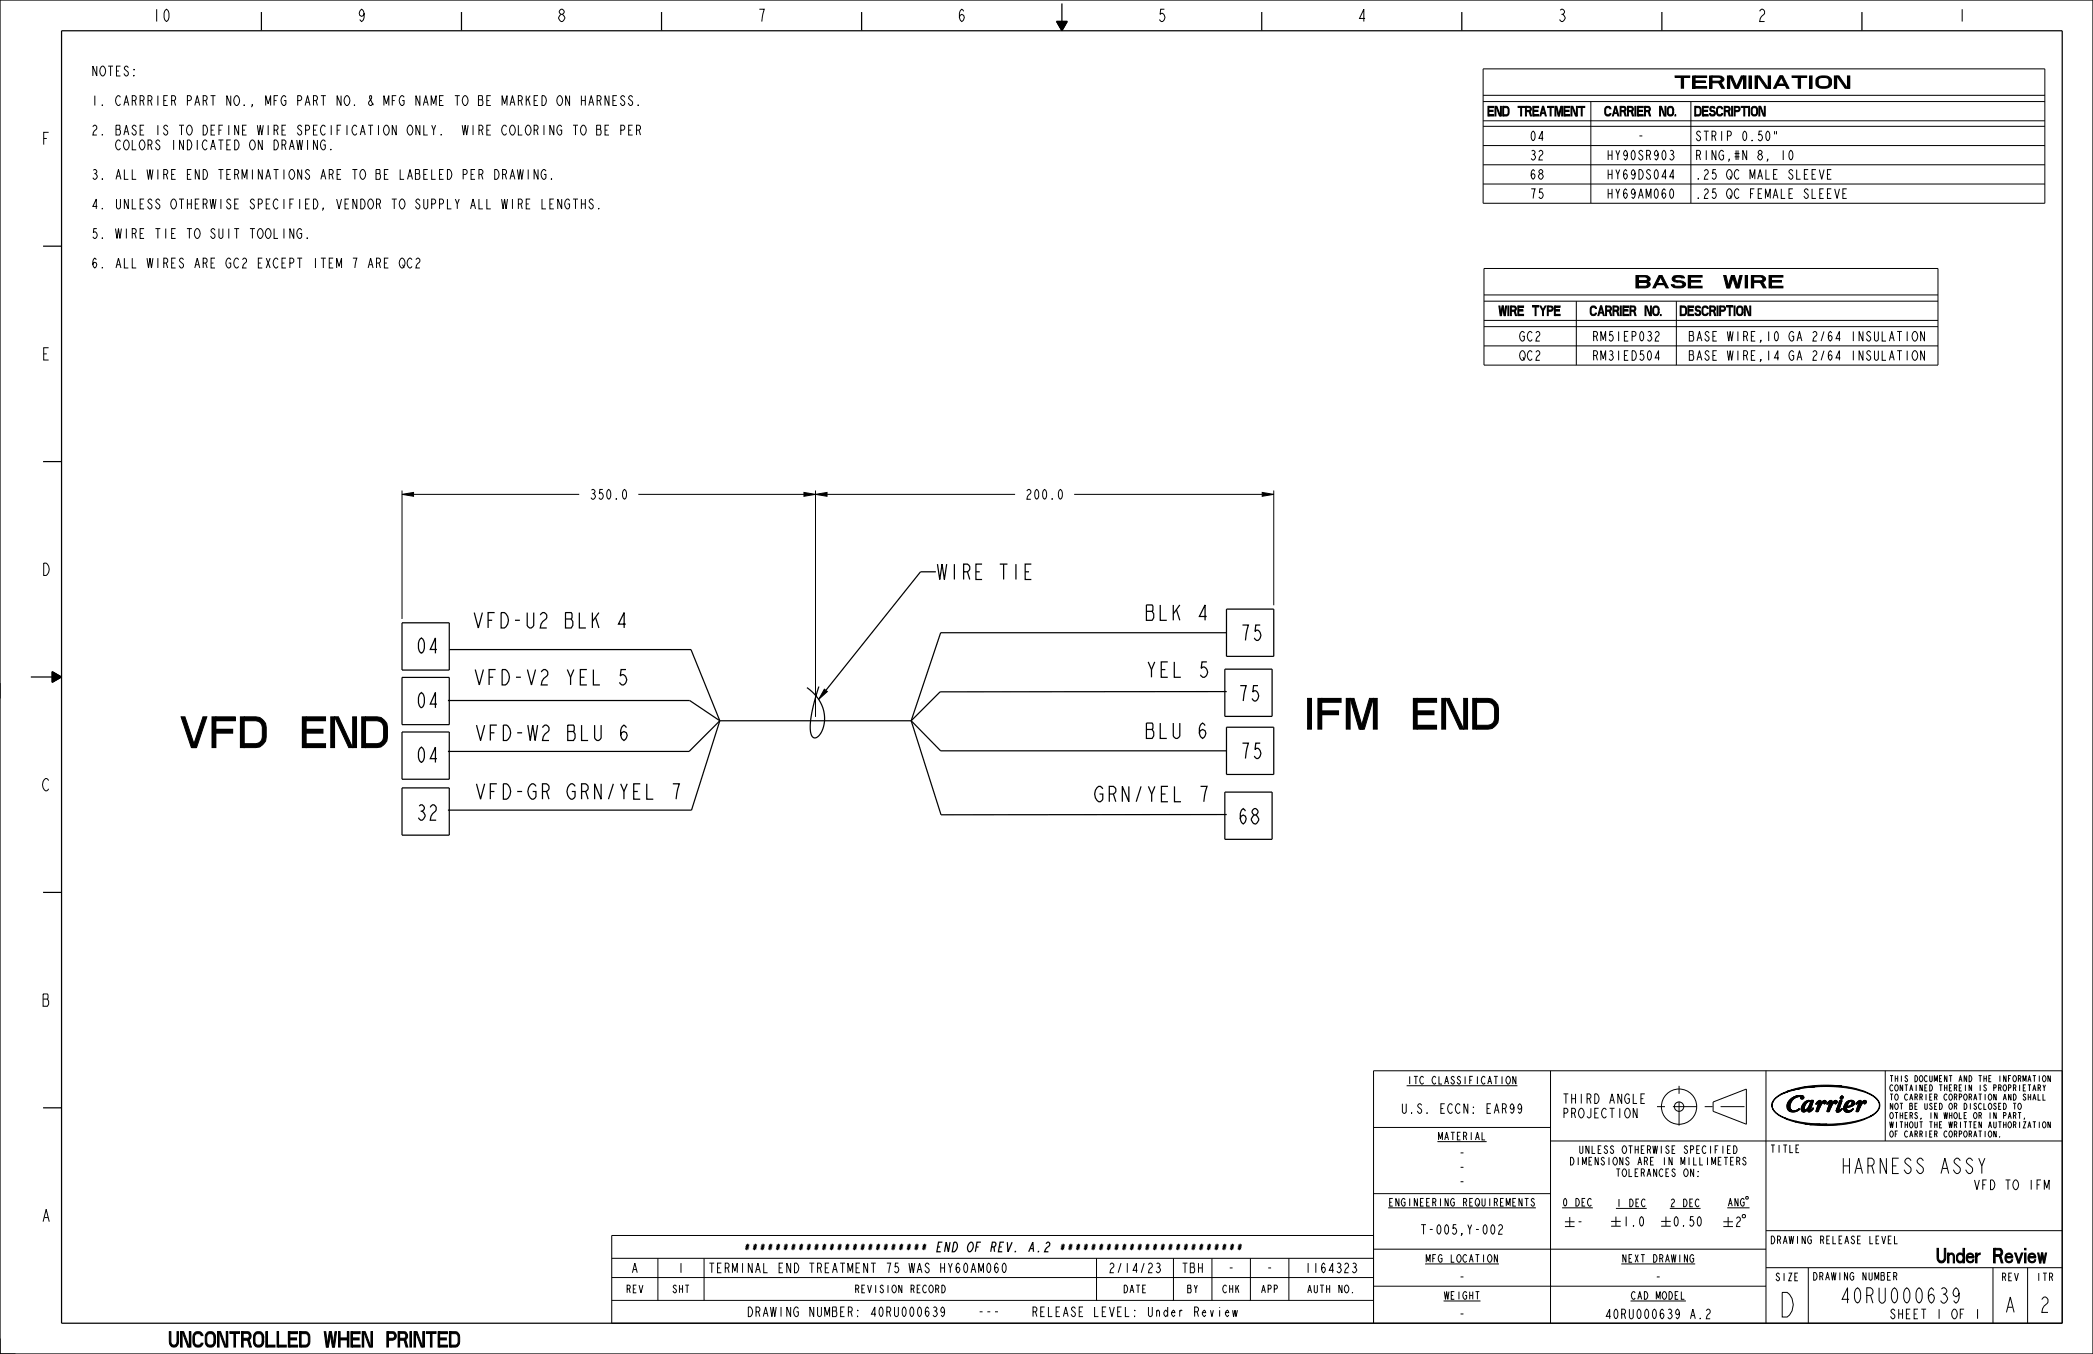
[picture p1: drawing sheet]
<svg xmlns="http://www.w3.org/2000/svg" width="864mm" height="559mm" viewBox="0 0 864 559" stroke-linecap="round" stroke-linejoin="round" font-family="sans-serif">
<path d="M683.7 456.7h37.8M692.8 448.1v17.4" fill="none" stroke="#000" stroke-width=".41" stroke-dasharray="3.3 3.3 9.8 3.3" stroke-linecap="butt"/>
<g fill="none" stroke="#000" stroke-width=".41">
<path d="M612 28.4h231.7v55.5h-231.7zM612 39.3h231.7M612 41.9h231.7M612 49.9h231.7M612 52.1h231.7M656.4 41.9v42M697.7 41.9v42M612 60.1h231.7M612 68h231.7M612 75.9h231.7M612.3 110.8h187.3v39.9h-187.3zM612.3 121.7h187.3"/>
<path d="M612.3 124.3h187.3M612.3 132.2h187.3M612.3 134.8h187.3M650.4 124.3v26.4M691.7 124.3v26.4M612.3 142.8h187.3M165.9 204l4.7-.8v1.6zM165.9 202.4v53M170.6 204h68.4M263.4 204h68.3M331.7 203.2l4.8 .8-4.8 .8zM336.5 204l4.7-.8v1.6z"/>
<path d="M336.5 202.4v93.5M341.2 204h77.6M443.2 204h77.6M520.8 203.2l4.8 .8-4.8 .8zM525.6 202.4v47.4M639.8 441.9v104.2M706.8 454.8l13.8-5.3v14.5l-13.8-5.4zM728.7 441.9v104.2M731.2 456.2l.3 1.7-.4-1.3zM731.5 457.4l.2 .4a8.8 8.8 0 0 0 4.7 3.5l1.2 .8a11.4 11.4 0 0 1-6.1-4.2zM731.7 454.5l-.6 2.1v-1.3zM732.8 452.9l2.1-1.4 2.8-.9-2.7 1.1a8.3 8.3 0 0 0-3.9 3.6z"/>
<path d="M734.9 451.5l2.7-1.2 5.2-1zM737.5 457.5l1.2-.1 .2 .4-1.2 .1zM737.6 450.3l5.1-1.4 6.2-.4-4.1 .5zM737.7 457.9h1.3zM737.8 458h1.3zM737.8 458.1h1.4zM737.9 454.7l1.4-.2-.7 1.5 .1 1.4-1.2 .1-.1-1.5zM737.9 458.2h1.4zM738 458.3h1.6zM738.1 458.4h1.8zM738.2 458.5h3.3l-1.8 .4zM738.6 453.9a2.41 2.41 0 0 1 2.2-.9l-.8 .6a2.35 2.35 0 0 1-2.1 1.1z"/>
<path d="M738.6 453.9l1.4-1.1 1.7-.6 1.8-.1 .8 .6-.1 .6-.6 .3-.6-.3v-.7l-1.6 .1-1.2 .7-.9 1.1-.7 2 .5 1.5 1.3 .4 2-.8 .1 .1-2 1.2-1.9-.2-1.1-1.2v-1.9zM739.4 453.2l.7-.4 1.4-.1zM740.1 452.8l2.2-.3zM740.2 458.4l2.3-.7-1 .8zM740.4 452.6l3.7-.1zM740.7 452.5l3.3-.1zM741.1 452.4l2.8-.1zM741.4 452.3l2.3-.1zM741.8 452.2h1.7zM742 457.8l.4-.2zM742.1 452.1h1.2zM742.3 452.5h1.8l.2 .3-1.3 .1v-.3z"/>
<path d="M742.7 448.9l2-.4 15.3-.3zM743 452.9l1.3-.1v.2l-.8 .6-.5-.3zM743.2 457.8l1.2-.2 .1 .3zM743.2 457.5l1.2-.1v.2l-1.2 .2zM743.3 458h1.3zM743.3 457.3l1.1-.2-1.2 .4zM743.3 458.1l2.3 .1-.3 .3h-1.8zM743.3 457l1.2-.1-.1 .2-1.1 .2zM743.5 458.5h1.7a1.09 1.09 0 0 1-1.7 0zM744.4 455.1l1.6-.4zM744.4 455.1l1.3-.2-1.2 2-1.2 .1zM744.4 455.1l1.5-.9 1.3 .3 .2-.4h.8l-1.2 4 1.1-.8-.2 .7-1.3 .9-.6-.2v-.9l-1.3 1.1-1-.1-.4-.8v-.9z"/>
<path d="M744.7 448.5l7.5-.6 7.8 .3zM744.7 454.9l1.6-.4zM744.9 458.1l.7-.4 .4 .1-.4 .4zM745 454.7l1.2-.6 1 .4zM745.6 455l.9-.5 .5 .4-1 2.3-1.3 .9-.3-1zM745.9 458.2l1.7 .1-1.1 .6-.5-.2zM746 458.1l1-.1zM746.5 456.2l1.4-.7-.9 2.5-1 .1v-.3l-.4-.1zM746.8 454.6l.6-.5 .9 .1-.2 .6-1.2 .7zM746.9 455.5l1.2-.7-.2 .7-1.4 .7zM747.1 458.2l1-.5-.5 .6zM747.9 457.4h.3z"/>
<path d="M747.9 457.4h.3l-.1 .3-.5 .1zM748.1 457.3h.1M749.2 455.5l.7-.3-.5 .5zM749.5 455.1l.6-.1-.9 .5zM749.6 457.5l1.5-.8-.9 2h-.9zM749.7 455l.5-.1zM749.9 454.7l.8-.5 .6 .1-.3 1.8 1.5-1.9h.7l.2 .6-.5 .7-.7-.5-2 3.7-.5 .1-.4-.2 1.1-3.7-1 .8-.2-.1zM749.9 454.7l.6-.4 .7-.1 .2 .4zM749.9 454.7l1.5-.1-.1 .4-1.1 .8 .2-.9-.7 .1zM750.2 455.8l.8 .3 .6-1 .6-.1-1.1 1.7-1.5 .8zM750.2 455.8l1.1-.8-.3 1.1zM750.5 454.3l.7-.1z"/>
<path d="M750.6 454.2h.5zM751.8 455l1.6-.2zM751.9 454.8h1.5zM752 454.6l1.4 .1zM752.1 454.5l1.3-.1zM752.1 454.5l1.3 .1zM752.2 454.4h1.1zM752.3 454.9h1.1l-.5 .6-.4-.1zM752.3 454.3h.9zM752.6 454.2h.5zM752.7 455.5h.2zM752.8 448.4a33 33 0 0 1 20.1 3.8 4.2 4.2 0 0 1 2.3 5.7 6.2 6.2 0 0 1-3.5 2.8 5 5 0 0 0 3.7-4.9 6.7 6.7 0 0 0-5.1-4.7 52.2 52.2 0 0 0-17.5-2.7z"/>
<path d="M753.8 455.5l.6-.3-.4 .5zM754.1 455.1l.5-.1-.8 .5zM754.2 457.5l1.4-.8-.8 2h-1zM754.2 455l.6-.1zM754.4 454.7l.9-.5 .5 .1-.2 1.8 1.5-1.9h.6l.3 .6-.6 .7-.7-.5-1.9 3.7-.6 .1-.4-.2 1.1-3.7-.9 .8-.2-.1zM754.5 454.7l.5-.4 .8-.1 .1 .4zM754.5 454.7l1.4-.1v.4l-1.2 .8 .2-.9-.7 .1zM754.7 455.8l.9 .3 .6-1 .6-.1-1.2 1.7-1.4 .8zM754.7 455.8l1.2-.8-.3 1.1zM755 454.3l.8-.1zM755.2 454.2h.5zM756.3 455l1.7-.2z"/>
<path d="M756.4 454.8h1.6zM756.6 454.6l1.4 .1zM756.7 454.5l1.2-.1zM756.7 454.5l1.3 .1zM756.8 454.4h1.1zM756.8 454.9h1.2l-.5 .6-.4-.1zM756.9 454.3h.9zM757.1 454.2h.5zM757.2 455.5h.3zM757.7 458.4l1.9-.1-1.4 .8-.4-.2zM757.7 458.3h1.2zM757.7 458.2h1.1z"/>
<path d="M757.7 458.1h1.1zM757.7 458.1l1.1-.1zM759 458.3l1.1-.7-.5 .7zM759 454.3l.8-.1zM759 454.3h1l-2.2 3.6zM759 454.3l1 .1-1.2 3.9 1.3-.6-1 1-1.1 .4-.3-1zM759.3 453h1.2l-.6 .7-.5-.2zM759.5 452.7h1v.3h-1.2zM759.5 452.7h1zM759.6 452.6l.6-.2 .3 .2zM759.6 452.5l.5-.1 .4 .3-.1 .6-.5 .4-.6-.4zM759.8 452.4h.4z"/>
<path d="M759.8 457.6h.3zM759.8 457.6h.2zM760 457.5h.1M759.9 452.4h.2zM760 454.3l-1.2 3.7-1.1 .1zM760.8 457.5l1.1-.2v.2zM760.8 457.3l1.2-.2zM760.8 457.6l1.1 .1zM760.8 457.1l2-.2zM760.8 457.8h1.2zM760.8 458h1.3zM760.8 456.8l2.9-.1-2.9 .4z"/>
<path d="M760.9 458.1h1.3l-1.2 .3zM760.9 456.5h1.8l1.2-.6 1.2-.1-1.4 .9-2.9 .1zM760.9 456.5l1.3-.2-.1 .3zM761 458.4l1.2-.3 .3 .3zM761 456.2l1.3-.3-.1 .4-1.3 .2zM761.1 458.6l2.9-.2zM761.1 458.6l2.9-.2a1.95 1.95 0 0 1-2.9 .2zM761.2 455.8l1.3-.2-.2 .3-1.3 .3zM761.4 455.5l1.3-.3-.2 .4-1.3 .2zM761.7 455.1l.3-.3 1.1-.1zM761.7 455.1l1.2-.3-.2 .4-1.3 .3zM761.8 455l1.9-.9 .9 .2 .6 .5v.8l-.6 .7-2.6 .8v.8l.6 .5 .8-.1 1.3-.7-1.4 1.3-1.5 .1-.9-.9v-1.6z"/>
<path d="M762 454.8l1.3-.3zM762.2 454.7l1.4-.2zM762.3 454.5l2-.3 .7 .3 .3 .8h-1.1l-.1-.5-.3-.3zM763 454.8l.8-.3 .4 .7-.4 .8-.9 .5a.48 .48 0 0 1-.8-.1 .48 .48 0 0 1 .3-.7zM763.1 454.2h1.2zM763.1 458.4l1.5-.6-.6 .6zM764.1 455.7l1.1-.1-1.3 .3zM764.1 455.6l1.1-.1zM764.1 457.9l.6-.2zM764.2 455.3h1.1l-1.2 .3zM764.3 457.7h.4zM764.6 457.6h.1"/>
<path d="M765.8 455.5l.7-.3-.5 .5zM766.1 455.1l.5-.1-.8 .5zM766.2 457.5l1.5-.8-.9 2h-.9zM766.3 455l.5-.1zM766.5 454.7l.8-.5 .6 .1-.3 1.8 1.5-1.9h.7l.2 .6-.5 .7-.7-.5-2 3.7-.6 .1-.3-.2 1.1-3.7-1 .8-.2-.1zM766.5 454.7l.5-.4 .8-.1 .2 .4zM766.5 454.7l1.5-.1-.1 .4-1.2 .8 .3-.9-.7 .1zM766.7 455.8l.9 .3 .6-1 .6-.1-1.1 1.7-1.5 .8zM766.7 455.8l1.2-.8-.3 1.1zM767 454.3l.8-.1zM767.2 454.2h.5zM768.3 455l1.7-.2z"/>
<path d="M768.5 454.8h1.5zM768.6 454.6l1.4 .1zM768.7 454.5l1.2-.1zM768.7 454.5l1.3 .1zM768.8 454.4h1.1zM768.9 454.9h1.1l-.5 .6-.4-.1zM768.9 454.3h.9zM769.1 454.2h.6zM769.3 455.5h.2zM777.9 441.9v29M566.7 465.3h73.1M639.8 470.9h211.1"/>
<path d="M736.4 461.3l4.6 1.4-.1 .4-3.3-1zM741 462.7l5.8 .9-2.1 .3-3.8-.8zM744.7 463.9l2.1-.3 4.3 .3-4.4 .2zM746.7 464.1l7.8-.1a43.9 43.9 0 0 0 18.4-3.8 40.5 40.5 0 0 1-19.6 4.3zM746.7 464.1l7.2-.1zM566.7 492.6h73.1M252.4 519.3h314.3M271.5 519.3v17.4M290.5 519.3v17.4M452.4 519.3v17.4M484.2 519.3v17.4M500.1 519.3v17.4"/>
<path d="M515.9 519.3v17.4M531.8 519.3v17.4M566.7 509.9h-314.3v36.2h598.5v-104.2h-284.2v104.2M566.7 515.5h162M728.7 507.9h122.2M252.4 536.7h314.3M252.4 527.2h314.3M566.7 530.8h162M728.7 523.2h122.2M746.1 523.2v22.9M822.3 523.2v22.9M836.6 523.2v22.9"/>
<circle cx="692.8" cy="456.7" r="7.3"/>
<circle cx="692.8" cy="456.7" r="1.94"/>
</g>
<g fill="none" stroke="#000" stroke-width=".51">
<path d="M0 0h863.6v558.8h-863.6zM25.4 12.7h825.5v533.4h-825.5zM107.9 5v7.6M190.4 5v7.6M273 5v7.6M355.5 5v7.6M435.9 8.8h4.5l-2.2 3.9zM436 8.9h4.3l-2.1 3.6zM436.2 9h3.9l-1.9 3.4M436.3 9h3.7l-1.8 3.2zM436.6 9.2l1.6 2.7 1.5-2.7M436.7 9.3h2.9l-1.4 2.4"/>
<path d="M436.9 9.4h2.5l-1.2 2.2zM437.2 9.5l1 1.7 .9-1.7M437.3 9.6h1.7l-.8 1.5zM437.4 9.7h1.5l-.7 1.2M437.6 9.8h1.1l-.5 1zM437.9 9.9l.3 .5 .2-.5M438 10h.3l-.1 .3M438.2 1.4v11.3M438.6 9.9h-.9l.5 .7M439.3 9.5h-2.3l1.2 1.9M439.8 9.1h-3.3l1.7 3M520.6 5v7.6"/>
<path d="M603.2 5v7.6M685.7 5v7.6M768.3 5v7.6M17.8 101.6h7.6M17.8 190.5h7.6M165.9 257h19.5v19.5h-19.5zM12.7 279.4h12.7M21.5 277.1l3.9 2.3-3.9 2.2zM21.7 277.4l3.4 2-3.4 2zM21.7 277.6v3.6l3.2-1.8M21.8 277.7l3 1.7-3 1.7zM21.9 277.8l2.7 1.6"/>
<path d="M22 278l2.4 1.4-2.4 1.4zM22.1 278.1v2.6l2.2-1.3M22.1 278.3l2 1.1-2 1.1zM22.2 278.4l1.7 1-1.7 1zM22.3 278.6l1.5 .8-1.5 .8M22.4 278.7l1.2 .7-1.2 .7zM22.5 278.8v1.2l1-.6M22.6 279l.7 .4-.7 .4zM22.6 279.1l.5 .3-.5 .3M22.7 279.3l.3 .1-.3 .1zM25.2 279.4l-3.6-2.1v4.2M165.9 279.6h19.5v19.5h-19.5z"/>
<path d="M185.5 268.1h99.6l11.9 29.4M388.1 261.1l-12.1 36.4M184.8 289.1h99.8l12.4 8.4M297 297.5l-11.7 36.8h-100.5M297 297.5l-12.7 12.6h-99.5M337.9 283.3a47.1 47.1 0 0 0-3.5 18.7 2.01 2.01 0 0 0 2.4 2.4 10.1 10.1 0 0 0 3.1-11 16.6 16.6 0 0 0-6.9-9.6M376 297.5l12.3 38.8 117.9-.1M376 297.5l12.1 12.4M376 297.5h-79M165.9 302.1h19.5v19.5h-19.5zM165.9 325.2h19.5v19.5h-19.5zM505.4 326.9h19.5v19.5h-19.5z"/>
<path d="M17.8 368.3h7.6M17.8 457.2h7.6"/>
</g>
<g fill="#000">
<path d="M165.9 204l4.7-.8v1.6zM336.5 204l4.7-.8v1.6zM331.7 203.2l4.8 .8-4.8 .8zM520.8 203.2l4.8 .8-4.8 .8zM731.2 456.2l.3 1.7-.4-1.3zM731.7 454.5l-.6 2.1v-1.3zM731.5 457.4l.2 .4a8.8 8.8 0 0 0 4.7 3.5l1.2 .8a11.4 11.4 0 0 1-6.1-4.2zM732.8 452.9l2.1-1.4 2.8-.9-2.7 1.1a8.3 8.3 0 0 0-3.9 3.6zM737.5 457.5l1.2-.1 .2 .4-1.2 .1zM737.7 457.9h1.3zM737.8 458h1.3zM737.8 458.1h1.4z"/>
<path d="M737.9 454.7l1.4-.2-.7 1.5 .1 1.4-1.2 .1-.1-1.5zM737.9 458.2h1.4zM738 458.3h1.6zM738.1 458.4h1.8zM738.2 458.5h3.3l-1.8 .4zM738.6 453.9a2.41 2.41 0 0 1 2.2-.9l-.8 .6a2.35 2.35 0 0 1-2.1 1.1zM734.9 451.5l2.7-1.2 5.2-1zM739.4 453.2l.7-.4 1.4-.1zM740.1 452.8l2.2-.3zM742 457.8l.4-.2zM740.2 458.4l2.3-.7-1 .8zM742.3 452.5h1.8l.2 .3-1.3 .1v-.3z"/>
<path d="M742.1 452.1h1.2zM741.8 452.2h1.7zM741.4 452.3l2.3-.1zM741.1 452.4l2.8-.1zM740.7 452.5l3.3-.1zM740.4 452.6l3.7-.1zM743 452.9l1.3-.1v.2l-.8 .6-.5-.3zM743.2 457.5l1.2-.1v.2l-1.2 .2zM743.3 457.3l1.1-.2-1.2 .4zM743.2 457.8l1.2-.2 .1 .3zM743.3 457l1.2-.1-.1 .2-1.1 .2zM743.3 458h1.3z"/>
<path d="M743.3 458.1l2.3 .1-.3 .3h-1.8zM743.5 458.5h1.7a1.09 1.09 0 0 1-1.7 0zM744.9 458.1l.7-.4 .4 .1-.4 .4zM744.4 455.1l1.3-.2-1.2 2-1.2 .1zM744.4 455.1l1.6-.4zM744.7 454.9l1.6-.4zM745 454.7l1.2-.6 1 .4zM737.6 450.3l5.1-1.4 6.2-.4-4.1 .5zM746 458.1l1-.1zM745.9 458.2l1.7 .1-1.1 .6-.5-.2zM746.8 454.6l.6-.5 .9 .1-.2 .6-1.2 .7zM746.5 456.2l1.4-.7-.9 2.5-1 .1v-.3l-.4-.1z"/>
<path d="M747.1 458.2l1-.5-.5 .6zM746.9 455.5l1.2-.7-.2 .7-1.4 .7zM747.9 457.4h.3zM747.9 457.4h.3l-.1 .3-.5 .1zM749.2 455.5l.7-.3-.5 .5zM749.5 455.1l.6-.1-.9 .5zM742.7 448.9l2-.4 15.3-.3zM749.7 455l.5-.1zM749.6 457.5l1.5-.8-.9 2h-.9zM750.6 454.2h.5zM750.2 455.8l1.1-.8-.3 1.1zM750.5 454.3l.7-.1z"/>
<path d="M749.9 454.7l.6-.4 .7-.1 .2 .4zM749.9 454.7l1.5-.1-.1 .4-1.1 .8 .2-.9-.7 .1zM750.2 455.8l.8 .3 .6-1 .6-.1-1.1 1.7-1.5 .8zM751.8 455l1.6-.2zM752.3 454.9h1.1l-.5 .6-.4-.1zM752.7 455.5h.2zM752.6 454.2h.5zM752.3 454.3h.9zM752.2 454.4h1.1zM752.8 448.4a33 33 0 0 1 20.1 3.8 4.2 4.2 0 0 1 2.3 5.7 6.2 6.2 0 0 1-3.5 2.8 5 5 0 0 0 3.7-4.9 6.7 6.7 0 0 0-5.1-4.7 52.2 52.2 0 0 0-17.5-2.7zM752.1 454.5l1.3-.1zM744.7 448.5l7.5-.6 7.8 .3z"/>
<path d="M752.1 454.5l1.3 .1zM752 454.6l1.4 .1zM751.9 454.8h1.5zM753.8 455.5l.6-.3-.4 .5zM754.1 455.1l.5-.1-.8 .5zM754.2 455l.6-.1zM754.2 457.5l1.4-.8-.8 2h-1zM755.2 454.2h.5zM754.7 455.8l1.2-.8-.3 1.1zM755 454.3l.8-.1zM754.5 454.7l.5-.4 .8-.1 .1 .4zM754.5 454.7l1.4-.1v.4l-1.2 .8 .2-.9-.7 .1z"/>
<path d="M754.7 455.8l.9 .3 .6-1 .6-.1-1.2 1.7-1.4 .8zM756.3 455l1.7-.2zM756.8 454.9h1.2l-.5 .6-.4-.1zM757.2 455.5h.3zM757.1 454.2h.5zM756.9 454.3h.9zM756.8 454.4h1.1zM756.7 454.5l1.2-.1zM756.7 454.5l1.3 .1zM756.6 454.6l1.4 .1zM756.4 454.8h1.6zM757.7 458.1h1.1z"/>
<path d="M757.7 458.2h1.1zM757.7 458.1l1.1-.1zM757.7 458.3h1.2zM757.7 458.4l1.9-.1-1.4 .8-.4-.2zM760 454.3l-1.2 3.7-1.1 .1zM759 454.3l.8-.1zM759 454.3h1l-2.2 3.6zM759.9 452.4h.2zM759.8 457.6h.2zM759.8 457.6h.3zM759 458.3l1.1-.7-.5 .7zM759.8 452.4h.4z"/>
<path d="M759.6 452.6l.6-.2 .3 .2zM759.5 452.7h1zM759.3 453h1.2l-.6 .7-.5-.2zM759.5 452.7h1v.3h-1.2zM760.8 457.5l1.1-.2v.2zM760.8 457.6l1.1 .1zM760.8 457.8h1.2zM760.8 457.3l1.2-.2zM760.8 457.1l2-.2zM760.8 458h1.3zM760.9 458.1h1.3l-1.2 .3zM760.9 456.5l1.3-.2-.1 .3z"/>
<path d="M761 456.2l1.3-.3-.1 .4-1.3 .2zM761.2 455.8l1.3-.2-.2 .3-1.3 .3zM761 458.4l1.2-.3 .3 .3zM761.4 455.5l1.3-.3-.2 .4-1.3 .2zM761.7 455.1l1.2-.3-.2 .4-1.3 .3zM761.1 458.6l2.9-.2zM761.7 455.1l.3-.3 1.1-.1zM762 454.8l1.3-.3zM760.8 456.8l2.9-.1-2.9 .4zM762.2 454.7l1.4-.2zM763.1 454.2h1.2zM761.1 458.6l2.9-.2a1.95 1.95 0 0 1-2.9 .2z"/>
<path d="M762.3 454.5l2-.3 .7 .3 .3 .8h-1.1l-.1-.5-.3-.3zM763.1 458.4l1.5-.6-.6 .6zM764.3 457.7h.4zM764.1 457.9l.6-.2zM760.9 456.5h1.8l1.2-.6 1.2-.1-1.4 .9-2.9 .1zM764.1 455.7l1.1-.1-1.3 .3zM764.1 455.6l1.1-.1zM764.2 455.3h1.1l-1.2 .3zM765.8 455.5l.7-.3-.5 .5zM766.1 455.1l.5-.1-.8 .5zM766.3 455l.5-.1zM766.2 457.5l1.5-.8-.9 2h-.9z"/>
<path d="M767.2 454.2h.5zM766.7 455.8l1.2-.8-.3 1.1zM767 454.3l.8-.1zM766.5 454.7l.5-.4 .8-.1 .2 .4zM766.5 454.7l1.5-.1-.1 .4-1.2 .8 .3-.9-.7 .1zM766.7 455.8l.9 .3 .6-1 .6-.1-1.1 1.7-1.5 .8zM768.3 455l1.7-.2zM768.9 454.9h1.1l-.5 .6-.4-.1zM769.3 455.5h.2zM769.1 454.2h.6zM768.9 454.3h.9zM768.8 454.4h1.1z"/>
<path d="M768.7 454.5l1.2-.1zM768.7 454.5l1.3 .1zM768.6 454.6l1.4 .1zM768.5 454.8h1.5zM736.4 461.3l4.6 1.4-.1 .4-3.3-1zM741 462.7l5.8 .9-2.1 .3-3.8-.8zM744.7 463.9l2.1-.3 4.3 .3-4.4 .2zM746.7 464.1l7.2-.1zM746.7 464.1l7.8-.1a43.9 43.9 0 0 0 18.4-3.8 40.5 40.5 0 0 1-19.6 4.3z"/>
</g>
<!-- layer: 0 -->
<path d="M0 281.9v6.4M0 552.4v6.4h6.3" fill="none" stroke="#000" stroke-width=".51"/>
<!-- layer: 1 -->
<path d="M388.1 261.1h117.9M506.2 285.4l-118.3 .1-11.9 12M388.1 309.9h117.9" fill="none" stroke="#000" stroke-width=".51"/>
<!-- layer: 11 -->
<path d="M506.1 251.4h19.5v19.5h-19.5zM505.4 276.2h19.5v19.5h-19.5zM506.1 300.1h19.5v19.5h-19.5z" fill="none" stroke="#000" stroke-width=".51"/>
<!-- layer: NOTES -->
<path d="M340.1 284.4l1.3 1-3.6 3.2zM583.2 288.2h1.6v12.7h-1.6z" fill="#000"/>
<g fill="none" stroke="#000" stroke-width=".41">
<path d="M182 55.4l.2 .3zM261 40.2l-.6-.7a.93 .93 0 0 0-1 1l.6 .7a1.2 1.2 0 0 1 1 1.2 1.2 1.2 0 0 1-1 1.1l-.8-1M262.6 53.7h1.1l.6-.7v-.7l-.6-.6h-1.1v4M263.3 43.2l.2 .3zM263.7 53.7l.6 2M136.5 61.5l.2 .3zM225.3 70.6l-.7-.6a2.16 2.16 0 0 0-1.4 2 2.16 2.16 0 0 0 1.4 2l.7-.7v-1.3h-.9M227.5 73.7l.2 .3zM244.8 82.8l-.6-.7a.93 .93 0 0 0-1.1 1.1l.6 .6a1.2 1.2 0 0 1 1.1 1.2 1.2 1.2 0 0 1-1.1 1.2l-.8-1M247 85.9l.2 .3zM171.6 107.2l.6-.7h.4l.6 .7a1.57 1.57 0 0 1-1 1.7l-.6 1.7h1.6M340.1 284.4l1.3 1-3.6 3.2z"/>
<path d="M583.2 288.2h1.6v12.7h-1.6z"/>
</g>
<path d="M386.2 236h-6.4l-39 48.9" fill="none" stroke="#000" stroke-width=".51"/>
<!-- layer: NOTES3D -->
<g fill="none" stroke="#000" stroke-width=".41">
<path d="M794.1 136.8v4l-1.6-4v4M580.4 448.1h45.7M832.9 455.5l.3-.2a1.35 1.35 0 0 1 .9 1.3 1.35 1.35 0 0 1-.9 1.3l-.7-1.3zM843 451.5v2.6h1M844 447.7l-.5 1.3M846 443.9v2.5l-1-2.5v2.5M593.1 471.2h20.3M835.3 461.7l-.1-.2-.1 .6M846 462.9v2.6l-1-2.6v2.6M572.8 498.5h60.9M644.5 498.5h12.7M666.7 498.7h12.7"/>
<path d="M689 498.7h12.7M712.7 498.5h9.2M713.2 497.8l.8-3.2 .7 3.2M713.5 496.7h.9M717.1 494.6v3.2l-1.2-3.2v3.2M719.7 495.1l-.5-.5a1.69 1.69 0 0 0-1.1 1.6 1.69 1.69 0 0 0 1.1 1.6l.5-.5v-1.1h-.7M720.6 493.8l.8 .3-.3 .8-.8-.3zM645.7 504.2h4M645.7 506.2h4M647.7 502.2v4M664.8 504.1h3.9M664.8 506.1h3.9"/>
<path d="M666.7 502.1v4M685.4 504.1h4M685.4 506.1h4M687.4 502.1v4M711.1 504.2h3.9M711.1 506.2h3.9M713.1 502.2v4M718.9 501.6l.3-.3h.7l.3 .3v.6l-.3 .4h-.7l-.3-.4zM413.9 521.6l.4-.3a2.68 2.68 0 0 1 0 4 2.81 2.81 0 0 1-.4-3.7zM588 521.6h30.5M595.6 536.9h15.3M669 521.6h30.5"/>
<path d="M672.8 536.9h22.8"/>
</g>
<g font-size="16.5">
<text x="539.5" y="300.9">IFM</text>
<text x="589.3" y="300.9">END</text>
<text x="74.7" y="308.5">VFD</text>
<text x="124.5" y="308.5">END</text>
</g>
<text font-size="13.2" x="733.4" y="543.5">D</text>
<g font-size="8.3">
<text x="386.2" y="239.2">WIRE TIE</text>
<text x="472.7" y="256">BLK 4</text>
<text x="194.7" y="259.2">VFD-U2 BLK 4</text>
<text x="171.4" y="269.6">04</text>
<text x="511.4" y="264.3">75</text>
<text x="473.1" y="279.5">YEL 5</text>
<text x="195.1" y="282.7">VFD-V2 YEL 5</text>
<text x="171.4" y="292.2">04</text>
<text x="510.5" y="289.3">75</text>
<text x="195.6" y="305.6">VFD-W2 BLU 6</text>
<text x="472.7" y="304.8">BLU 6</text>
<text x="171.4" y="314.7">04</text>
<text x="511.4" y="313.1">75</text>
<text x="195.6" y="329.8">VFD-GR GRN/YEL 7</text>
<text x="452.2" y="330.9">GRN/YEL 7</text>
<text x="171.4" y="338.5">32</text>
<text x="510.5" y="340.1">68</text>
<text x="760.1" y="484.3">HARNESS ASSY</text>
<text x="759.5" y="537.8">40RU000639</text>
<text x="827" y="541.6">A</text>
<text x="841.3" y="541.6">2</text>
<text x="69.9" y="555.9">UNCONTROLLED WHEN PRINTED</text>
</g>
<text font-size="7.8" x="789.1" y="521.2">Under Review</text>
<g font-size="6.6">
<text x="62.7" y="8.9">10</text>
<text x="147.2" y="8.9">9</text>
<text x="229.8" y="8.9">8</text>
<text x="312.3" y="8.9">7</text>
<text x="394.9" y="8.9">6</text>
<text x="477.4" y="8.9">5</text>
<text x="560" y="8.9">4</text>
<text x="642.5" y="8.9">3</text>
<text x="725.1" y="8.9">2</text>
<text x="807.6" y="8.9">1</text>
<text x="687" y="36.4">TERMINATION</text>
<text x="17.1" y="59.7">F</text>
<text x="672.5" y="118.8">BASE</text>
<text x="709.7" y="118.8">WIRE</text>
<text x="17.1" y="148.6">E</text>
<text x="17.1" y="237.5">D</text>
<text x="17.1" y="326.4">C</text>
<text x="17.1" y="415.3">B</text>
<text x="17.1" y="504.2">A</text>
</g>
<g font-size="5.3">
<text x="37.5" y="31.3">NOTES:</text>
<text x="37.5" y="43.5">1. CARRRIER PART NO., MFG PART NO. &amp; MFG NAME TO BE MARKED ON HARNESS.</text>
<text x="37.5" y="55.7">2. BASE IS TO DEFINE WIRE SPECIFICATION ONLY.</text>
<text x="186.5" y="55.7">WIRE COLORING TO BE PER</text>
<text x="47" y="61.8">COLORS INDICATED ON DRAWING.</text>
<text x="37.5" y="74">3. ALL WIRE END TERMINATIONS ARE TO BE LABELED PER DRAWING.</text>
<text x="37.5" y="86.2">4. UNLESS OTHERWISE SPECIFIED, VENDOR TO SUPPLY ALL WIRE LENGTHS.</text>
<text x="37.5" y="98.4">5. WIRE TIE TO SUIT TOOLING.</text>
<text x="37.5" y="110.6">6. ALL WIRES ARE GC2 EXCEPT ITEM 7 ARE QC2</text>
<text x="243.1" y="206.1">350.0</text>
<text x="422.9" y="206.1">200.0</text>
</g>
<g font-size="5.2">
<text x="614.1" y="47.9">END TREATMENT</text>
<text x="660" y="47.9">CARRIER NO.</text>
<text x="699.3" y="47.9">DESCRIPTION</text>
<text x="631.1" y="58.1">04</text>
<text x="675.5" y="58.1">-</text>
<text x="699.3" y="58.1">STRIP 0.50&quot;</text>
<text x="631.1" y="66">32</text>
<text x="663.1" y="66">HY90SR903</text>
<text x="699.3" y="66">RING,#N 8, 10</text>
<text x="631.1" y="74">68</text>
<text x="663.1" y="74">HY69DS044</text>
<text x="699.3" y="74">.25 QC MALE SLEEVE</text>
<text x="631.1" y="81.9">75</text>
<text x="663.1" y="81.9">HY69AM060</text>
<text x="699.3" y="81.9">.25 QC FEMALE SLEEVE</text>
<text x="617.4" y="130.2">WIRE TYPE</text>
<text x="654" y="130.2">CARRIER NO.</text>
<text x="693.3" y="130.2">DESCRIPTION</text>
<text x="626.7" y="140.8">GC2</text>
<text x="657.1" y="140.8">RM51EP032</text>
<text x="696.4" y="140.8">BASE WIRE,10 GA 2/64 INSULATION</text>
<text x="626.7" y="148.7">QC2</text>
<text x="657.1" y="148.7">RM31ED504</text>
<text x="697.7" y="148.7">BASE WIRE,14 GA 2/64 INSULATION</text>
<text x="644.4" y="455.4">THIRD ANGLE</text>
<text x="578.3" y="459.5">U.S. ECCN:</text>
<text x="613" y="459.5">EAR99</text>
<text x="644.4" y="461.4">PROJECTION</text>
<text x="601.7" y="477.8">-</text>
<text x="601.7" y="483.7">-</text>
<text x="601.7" y="489.7">-</text>
<text x="814.9" y="491">VFD TO IFM</text>
<text x="586.2" y="509.4">T-005,Y-002</text>
<text x="650.4" y="506.2">-</text>
<text x="669.5" y="506.1">1.0</text>
<text x="690.2" y="506.1">0.50</text>
<text x="715.7" y="506.2">2</text>
<text x="307.9" y="516.6">************************ END OF REV.</text>
<text x="424" y="516.6">A.2</text>
<text x="437.5" y="516.6">************************</text>
<text x="260.4" y="525.3">A</text>
<text x="279.4" y="525.3">1</text>
<text x="292.1" y="525.3">TERMINAL END TREATMENT 75 WAS HY60AM060</text>
<text x="457.5" y="525.3">2/14/23</text>
<text x="487.5" y="525.3">TBH</text>
<text x="506.5" y="525.3">-</text>
<text x="522.3" y="525.3">-</text>
<text x="538.4" y="525.3">1164323</text>
<text x="601.7" y="529">-</text>
<text x="682.7" y="529">-</text>
<text x="308.6" y="543.4">DRAWING NUMBER:</text>
<text x="359.2" y="543.4">40RU000639</text>
<text x="403.3" y="543.4">---</text>
<text x="426" y="543.4">RELEASE LEVEL:</text>
<text x="473.6" y="543.4">Under Review</text>
<text x="601.7" y="544.3">-</text>
<text x="662.4" y="544.3">40RU000639</text>
<text x="697" y="544.3">A.2</text>
<text x="779.9" y="544.3">SHEET 1 OF 1</text>
</g>
<g font-size="4.1">
<text x="581" y="447.4">ITC CLASSIFICATION</text>
<text x="593.3" y="470.5">MATERIAL</text>
<text x="652" y="476.1">UNLESS OTHERWISE SPECIFIED</text>
<text x="730.2" y="475.7">TITLE</text>
<text x="648.3" y="480.8">DIMENSIONS ARE IN MILLIMETERS</text>
<text x="666.9" y="485.6">TOLERANCES ON:</text>
<text x="573.5" y="497.8">ENGINEERING REQUIREMENTS</text>
<text x="644.7" y="497.8">0 DEC</text>
<text x="666.9" y="498">1 DEC</text>
<text x="689.1" y="498">2 DEC</text>
<text x="730.2" y="513.3">DRAWING RELEASE LEVEL</text>
<text x="588.4" y="520.9">MFG LOCATION</text>
<text x="669.4" y="520.9">NEXT DRAWING</text>
<text x="258.2" y="533.5">REV</text>
<text x="277.3" y="533.5">SHT</text>
<text x="352.9" y="533.5">REVISION RECORD</text>
<text x="463.4" y="533.5">DATE</text>
<text x="489.6" y="533.5">BY</text>
<text x="504.3" y="533.5">CHK</text>
<text x="520.2" y="533.5">APP</text>
<text x="539.4" y="533.5">AUTH NO.</text>
<text x="732.4" y="528.6">SIZE</text>
<text x="747.7" y="528.3">DRAWING NUMBER</text>
<text x="825.8" y="528.6">REV</text>
<text x="840" y="528.6">ITR</text>
<text x="595.8" y="536.2">WEIGHT</text>
<text x="673.1" y="536.2">CAD MODEL</text>
</g>
<g font-size="3.3">
<text x="779.5" y="446.4">THIS DOCUMENT AND THE INFORMATION</text>
<text x="779.5" y="450.2">CONTAINED THEREIN IS PROPRIETARY</text>
<text x="779.5" y="454.1">TO CARRIER CORPORATION AND SHALL</text>
<text x="779.5" y="457.9">NOT BE USED OR DISCLOSED TO</text>
<text x="779.5" y="461.7">OTHERS, IN WHOLE OR IN PART,</text>
<text x="779.5" y="465.5">WITHOUT THE WRITTEN AUTHORIZATION</text>
<text x="779.5" y="469.3">OF CARRIER CORPORATION.</text>
</g>
</svg>
